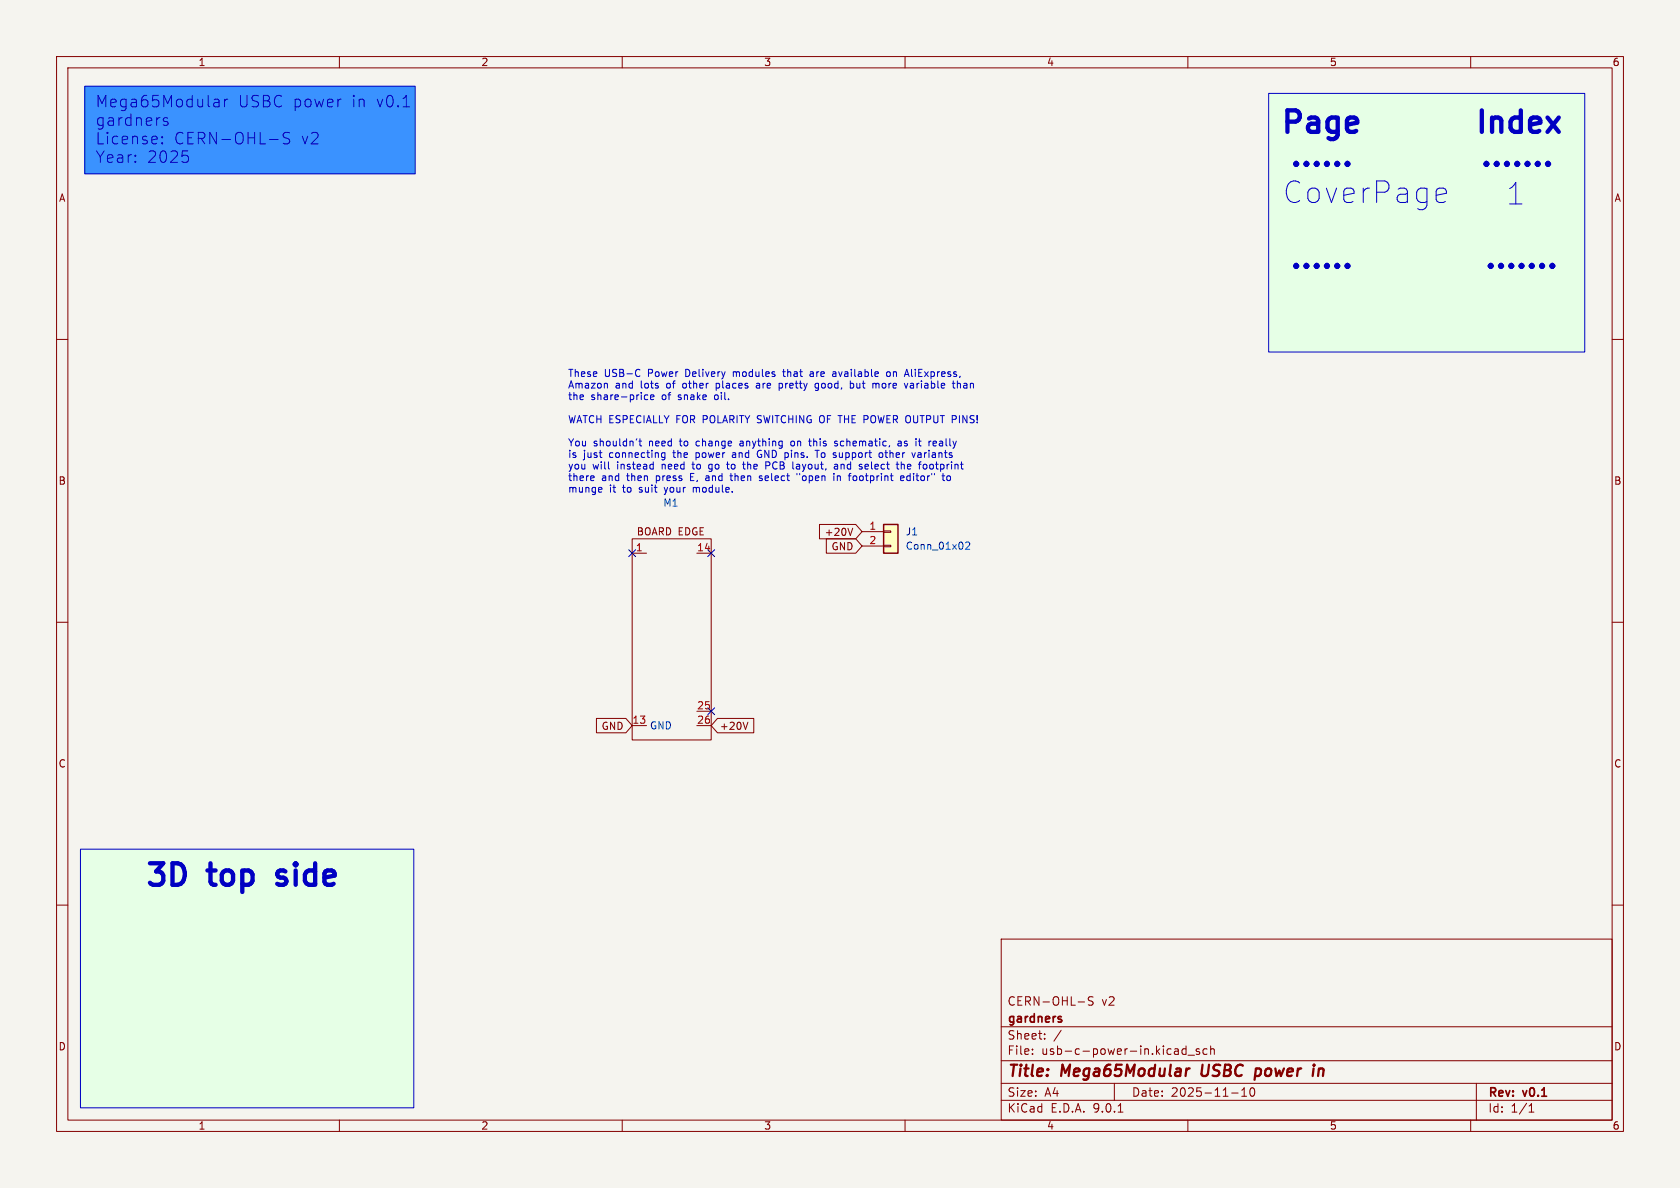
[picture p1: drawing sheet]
<svg xmlns="http://www.w3.org/2000/svg" width="297mm" height="210mm" viewBox="0 0 297 210" stroke-linecap="round" stroke-linejoin="round" font-family="sans-serif">
<path d="M0 0h297v210h-297z" fill="#f5f4ef" stroke="#f5f4ef" stroke-width=".18"/>
<g fill="none" stroke="#840000" stroke-width=".18">
<path d="M10 10h277v190h-277zM12 12h273v186h-273zM60 10v2M110 10v2M160 10v2M210 10v2M260 10v2M10 60h2M285 60h2M10 110h2M285 110h2M10 160h2"/>
<path d="M177 166h108v32h-108zM190.6 177.1h1.1M193.2 176.3l-.5-.1-.2 .1v.5l.6 .3 .1 .3-.2 .3-.6-.1M285 160h2M60 198v2M110 198v2M160 198v2M177 194.5h108M177 191.5h108M177 187.5h108M177 181.5h108M182.5 186.3v.1"/>
<path d="M182.5 185.5v.1M184.7 183.6v.1M184.7 182.8v.1M187.6 182.1l-1.3 2M197 191.5v3M197.7 196.6h.8M209.7 184.9v1.5M209.7 185.5l-.5-.1-.2 .3v.4l.1 .2h.6M210 198v2M210 186.5h1.2M212 185.5l-.3-.1-.2 .2v.2l.5 .2v.3h-.5M213.4 185.5l-.4-.1-.3 .3v.4l.1 .2h.6"/>
<path d="M214 185.5l.2-.1 .4 .1 .1 .9M214 184.9v1.5M217.7 193.2h1.2M219.5 193.8h.9M219.5 192.7l.5-.4v1.5M221.1 192.4l.2-.1a.81 .81 0 0 1 .6 .6 .81 .81 0 0 1-.3 .8l-.1 .1a.81 .81 0 0 1-.4-1.4zM260 198v2M261 191.5v6.5M270.3 196.6h.9M270.3 195.5l.4-.4v1.5"/>
</g>
<path d="M210.3 188.9l-.5 .2M212.6 188.2l-.2 1.6 .3 .4M222.2 188.9l.6 .1M222.6 190.1l-.5 .1M232.3 188.2l-.1 .1 .1 .1M232.3 188.2l.1 .1-.1 .1M232.3 188.2v.2M233.2 189.1a.49 .49 0 0 1 .8 .1l-.1 1M233.2 188.9l-.2 1.3" fill="none" stroke="#840000" stroke-width=".4"/>
<path d="M187.5 179.7l.1 .1M187.5 180.2l.2 .2-.2 .3" fill="none" stroke="#840000" stroke-width=".3"/>
<path d="M224.3 16.5h55.9v45.7h-55.9z" fill="#e6ffe6"/>
<path d="M15 15.2h58.4v15.5h-58.4z" fill="#3a92ff"/>
<path d="M14.2 150.1h59v45.7h-59z" fill="#e6ffe6"/>
<path d="M111.8 95.3h13.9v35.5h-13.9zM111.8 97.8h2.5M123.2 97.8h2.5M111.8 128.3h2.5M123.2 128.3h2.5M123.2 125.7h2.5" fill="none" stroke="#840000" stroke-width=".18"/>
<path d="M156.2 92.7h2.5v5.1h-2.5z" fill="#ffffc2"/>
<path d="M156.2 92.7h2.5v5.1h-2.5z" fill="none" stroke="#840000" stroke-width=".25"/>
<path d="M144.9 92.7h6.4l1.1 1.3-1.1 1.3h-6.4zM146.1 95.2h5.2l1.1 1.3-1.1 1.3h-5.2zM150.7 93.4l-.4 1.3M152.4 94h3.8M152.4 96.5h3.8M156.2 93.9h1.3v.2h-1.3zM156.2 96.4h1.3v.2h-1.3zM105.4 127h5.2l1.2 1.3-1.2 1.2h-5.2zM126.8 127h6.5v2.5h-6.5l-1.1-1.2zM132.2 127.7l-.4 1.2" fill="none" stroke="#840000" stroke-width=".18"/>
<path d="M170.7 96l.5-.2 .2 .4-.7 .9h.7" fill="none" stroke="#006464" stroke-width=".18"/>
<path d="M111.2 97.2l1.2 1.2M112.4 97.2l-1.2 1.2M125.1 97.2l1.2 1.2M126.3 97.2l-1.2 1.2M125.1 125.1l1.2 1.2M126.3 125.1l-1.2 1.2" fill="none" stroke="#000084" stroke-width=".18"/>
<g fill="none" stroke="#0000c2" stroke-width=".76">
<path d="M262 19.5v3.8M268.9 19.5v3.8M229.1 28.8v.4M229.1 28.8l.2 .2-.2 .2M229.1 28.8l-.1 .2 .1 .2M231 28.8v.4M231 28.8l.1 .2-.1 .2M231 28.8l-.2 .2 .2 .2M232.8 28.8v.4M232.8 28.8l.2 .2-.2 .2M232.8 28.8l-.2 .2 .2 .2M234.6 28.8v.4"/>
<path d="M234.6 28.8l.2 .2-.2 .2M234.6 28.8l-.2 .2 .2 .2M236.4 28.8v.4M236.4 28.8l.2 .2-.2 .2M236.4 28.8l-.2 .2 .2 .2M238.2 28.8v.4M238.2 28.8l.2 .2-.2 .2M238.2 28.8l-.2 .2 .2 .2M262.8 28.8l.2 .2-.2 .2M262.8 28.8l-.2 .2 .2 .2M262.8 28.8v.4M263.8 20.8v2.5"/>
<path d="M263.8 21.1a.95 .95 0 0 1 1.6 .2v2M264.6 28.8l.2 .2-.2 .2M264.6 28.8l-.2 .2 .2 .2M264.6 28.8v.4M266.4 28.8l.2 .2-.2 .2M266.4 28.8l-.2 .2 .2 .2M266.4 28.8v.4M268.2 28.8l.2 .2-.2 .2M268.2 28.8l-.2 .2 .2 .2M268.2 28.8v.4M268.9 21l-.4-.2h-.7l-.6 .3-.2 .4v1.1l.4 .5 .4 .2h.7l.4-.2M270 28.8l.2 .2-.2 .2"/>
<path d="M270 28.8l-.1 .2 .1 .2M270 28.8v.4M270.5 22l1.8-.3-.2-.7-.3-.2h-.8l-.3 .2-.2 .3v1.5l.2 .3 .3 .2h.8l.3-.2M271.9 28.8l.1 .2-.1 .2M271.9 28.8l-.2 .2 .2 .2M271.9 28.8v.4M273.6 20.8l2 2.5M273.7 28.8l.1 .2-.1 .2M273.7 28.8l-.2 .2 .2 .2M273.7 28.8v.4M275.6 20.8l-2 2.5M229.1 46.8l.2 .2-.2 .2"/>
<path d="M229.1 46.8l-.1 .2 .1 .2M229.1 46.8v.4M231 46.8l.1 .2-.1 .2M231 46.8l-.2 .2 .2 .2M231 46.8v.4M232.8 46.8l.2 .2-.2 .2M232.8 46.8l-.2 .2 .2 .2M232.8 46.8v.4M234.6 46.8l.2 .2-.2 .2M234.6 46.8l-.2 .2 .2 .2M234.6 46.8v.4M236.4 46.8l.2 .2-.2 .2"/>
<path d="M236.4 46.8l-.2 .2 .2 .2M236.4 46.8v.4M238.2 46.8l.2 .2-.2 .2M238.2 46.8l-.2 .2 .2 .2M238.2 46.8v.4M263.5 46.8l.2 .2-.2 .2M263.5 46.8l-.1 .2 .1 .2M263.5 46.8v.4M265.4 46.8l.1 .2-.1 .2M265.4 46.8l-.2 .2 .2 .2M265.4 46.8v.4M267.2 46.8l.2 .2-.2 .2"/>
<path d="M267.2 46.8l-.2 .2 .2 .2M267.2 46.8v.4M269 46.8l.2 .2-.2 .2M269 46.8l-.2 .2 .2 .2M269 46.8v.4M270.8 46.8l.2 .2-.2 .2M270.8 46.8l-.2 .2 .2 .2M270.8 46.8v.4M272.6 46.8l.2 .2-.2 .2M272.6 46.8l-.2 .2 .2 .2M272.6 46.8v.4M274.4 46.8l.2 .2-.2 .2"/>
<path d="M274.4 46.8l-.2 .2 .2 .2M274.4 46.8v.4"/>
</g>
<g fill="none" stroke="#0000c2" stroke-width=".18">
<path d="M15 15.2h58.4v15.5h-58.4zM38.1 17.5l.5 .1 .1 1.3M38.7 18.8l-.6 .1M38.7 18l-.6 .1M39.7 17.5v1.4M40.3 17.5a.52 .52 0 0 0-.6 .4M71.2 18.9h1.2M224.3 16.5h55.9v45.7h-55.9zM28.7 25.2l.1 .1-.1 .1M28.7 25.2l-.1 .1 .1 .1M28.7 24.2v.2M28.7 25.2v.2"/>
<path d="M28.7 24.2l.1 .1-.1 .1M28.7 24.2l-.1 .1 .1 .1M29.2 20.8l-.3 .3 .1 .3 .6 .2 .1 .3-.3 .3-.5-.1M29.4 20.8l.2 .1M32.9 27.4l.4 .4v.5l-.4 .4M47.6 24.7h1.6M51.2 23.5l-.8-.1a.49 .49 0 0 0-.4 .5 .49 .49 0 0 0 .4 .5 .74 .74 0 0 1 .8 .5 .52 .52 0 0 1-.4 .5l-.7-.1M254.4 33.3h.8l.3 .1 .2 .8-1.8 .3M255.5 35.6l-.3 .2h-.8M107.2 67.8l.2 .1v.7M112.6 77.6l-.1 .2M112.8 65.3l.3 .1"/>
<path d="M112.9 78h.5M113.1 77.6v1l.3 .2M113.1 66.4l-.3 .2M114.5 69.9l-.3-.1-.3 .2 .1 .6h.5M115 70.2l.6-.1-.1-.2-.3-.1-.2 .2 .1 .6h.4M126.6 67.8v1.2M126.6 68.5l.1 .1M131 78h-.2M131 78.3l-.2 .2 .2 .3M133.9 79.9v.7l.4 .3M134.1 67.8h-.3M134.2 68.1h-.3l-.2 .2 .1 .2 .4 .1"/>
<path d="M137.7 67.8h.4l.2 .1M137.7 67.8v1.2M138.3 68.5l-.2 .1-.4-.1M138.3 65.7h.5M138.5 65.3l.1 1.2M140.2 78h-.3l-.1 .2 .1 .5 .3 .1M142.9 78h.5M143.1 78.6l.3 .2M143.6 65.7l-.4 .1M143.7 66.1h-.3l-.2 .2v.2l.5 .1M144.5 79.6v1.3M144.7 67.8h-.4l-.2 .2 .1 .5h.5"/>
<path d="M144.7 67.8v1l-.2 .2h-.3M147.2 65.8h.5M147.8 66l-.4 .1-.2 .2 .2 .3 .4-.1M148 78h-.3l-.2 .2 .1 .1 .4 .2v.3h-.5M150.3 67.8h.4l.2 .2-.1 .5h-.5M150.3 67.3v1.3M154.7 67.8l.2 .1M154.9 67.9l.1-.1h.3l.1 .8M154.9 67.9v.7M156.8 65.8l.2-.1 .3 .1 .1 .5-.1 .2-.3 .1-.2-.2zM158.8 78h.5v.8M159.3 78.3h-.4l-.2 .2 .2 .3h.4"/>
<path d="M160 66.2h.6M160.3 65.3l.4 1.3M161.4 68.1h-.3l-.2 .2 .1 .2 .4 .1M162.4 78h.4M162.6 78.8h.2M165 78h.4l.2 .3-.6 .1M165 78.8h.5M168.5 68.4l.3 .2M169.3 67.3v1.3M169.3 67.8v.1M169.7 67.8l.1 .8M104.8 84.1l.2 .3-.6 .1"/>
<path d="M105 84.9l-.2 .1M106.2 86.2l.2 .3-.6 .1M106.4 86.9l-.2 .1M107.6 82.9h.1M115.5 81.6v1.3M115.5 82.9h-.1M117.5 80v1.1l-.2 .2-.3-.1M117.5 80.1l-.3-.1-.3 .3 .2 .5h.4M122.6 86.2v.8M122.7 86.2l-.1 .1M124.9 84.1l-.1 .1M124.9 84.5l-.2 .2 .2 .3"/>
<path d="M125.3 83.3h.2M125.4 82.1l-.1 .6 .2 .2M128.4 82.1h.5M128.6 81.6v1.1l.3 .2M129 84.1h.5M129.2 83.7v1.1l.3 .2M129.6 80.4l-.1 .2 .1 .3M131.3 82.1h.5M131.5 82.7l.3 .2M134.7 84.2l-.3-.1-.2 .3 .6 .3M134.8 84.8l-.2 .2-.4-.1M136.1 82.1l-.2 .2h-.5"/>
<path d="M140.8 82.7l.1 .2h.4M140.9 83.7v.2M141.3 82.4h-.4l-.1 .2M147.4 83.7v.1M147.4 84.1v.9M148 82.1l.1 .8M148 84.1v.9M148.1 82.4h-.4l-.2 .2 .2 .3h.4M148.4 84.1l-.4 .1M151.2 84.1l-.3 .1-.1 .2 .1 .4 .3 .2M153 82.1l-.1 .6 .2 .2h.2M153.5 82.4l-.6 .1"/>
<path d="M155.5 80.1l.3-.1 .3 .3v.3l-.3 .3-.3-.1-.1-.2zM156.4 80h.5M159.2 84.5l.6-.1v-.2l-.4-.1-.2 .2 .1 .6h.5M159.3 81.6v1.3M159.3 82.2l.2-.1h.3l.1 .8M160.8 84.1l-.4 .1-.1 .2 .1 .4 .4 .2M161.8 80l-.3 .9M162.7 80l-.4 .1M162.7 80.4h-.3l-.2 .2 .1 .2 .4 .1M163.6 82.1l.3 .2v.4l-.3 .2M166.7 83.7v1.1l.3 .2M167.5 84.2l-.1 .5 .2 .3 .3-.1 .1-.2-.1-.5"/>
<path d="M14.2 150.1h59v45.7h-59z"/>
</g>
<g font-size="5.3" fill="#0000c2">
<text x="225.9" y="24.6">Page</text>
<text x="226.8" y="36.2">CoverPage</text>
<text x="266.3" y="36.4">1</text>
<text x="25.2" y="157.7">3D</text>
<text x="37.1" y="157.7">top</text>
<text x="50.6" y="157.7">side</text>
</g>
<g font-size="2.8" fill="#0000c2">
<text x="16.8" y="19.3">Mega65Modular</text>
<text x="16.8" y="22.5">gardners</text>
<text x="42" y="19.3">USBC power</text>
<text x="62.1" y="19.3">in</text>
<text x="66.5" y="19.3">v0.1</text>
<text x="16.8" y="25.8">License:</text>
<text x="16.8" y="29.1">Year:</text>
<text x="25.9" y="29.1">2025</text>
<text x="30.7" y="25.8">CERN-OHL-S</text>
<text x="53.2" y="25.8">v2</text>
</g>
<g font-size="2.8" fill="#840000">
<text x="178" y="190.9">Title:</text>
<text x="187.7" y="190.9">Mega65Modular</text>
<text x="213.2" y="190.9">USBC</text>
<text x="223.5" y="190.9">power</text>
</g>
<g font-size="2.1" fill="#840000">
<text x="178" y="178">CERN-OHL-S</text>
<text x="194.7" y="178">v2</text>
<text x="178" y="184">Sheet:</text>
<text x="178" y="181.2">gardners</text>
<text x="178" y="186.7">File:</text>
<text x="184.1" y="186.7">usb-c-power-in.kicad_sch</text>
<text x="178" y="196.9">KiCad</text>
<text x="178" y="194.1">Size:</text>
<text x="184.7" y="194.1">A4</text>
<text x="185.7" y="196.9">E.D.A.</text>
<text x="193.3" y="196.9">9.0.1</text>
<text x="200" y="194.1">Date:</text>
<text x="207" y="194.1">2025-11-10</text>
<text x="263" y="194.3">Rev:</text>
<text x="263" y="196.9">Id:</text>
<text x="267.1" y="196.9">1/1</text>
<text x="269.4" y="194.3">v0.1</text>
</g>
<g font-size="1.8" fill="#840000">
<text x="35" y="11.9">1</text>
<text x="85" y="11.9">2</text>
<text x="135" y="11.9">3</text>
<text x="185" y="11.9">4</text>
<text x="235" y="11.9">5</text>
<text x="285" y="11.9">6</text>
<text x="10.3" y="35.9">A</text>
<text x="285.3" y="35.9">A</text>
<text x="10.3" y="85.9">B</text>
<text x="285.3" y="85.9">B</text>
<text x="112.7" y="94.8">BOARD EDGE</text>
<text x="145.7" y="94.9">+20V</text>
<text x="146.9" y="97.5">GND</text>
<text x="106.3" y="129.2">GND</text>
<text x="127.2" y="129.2">+20V</text>
<text x="10.3" y="135.9">C</text>
<text x="285.3" y="135.9">C</text>
<text x="10.3" y="185.9">D</text>
<text x="285.3" y="185.9">D</text>
<text x="35" y="199.9">1</text>
<text x="85" y="199.9">2</text>
<text x="135" y="199.9">3</text>
<text x="185" y="199.9">4</text>
<text x="235" y="199.9">5</text>
<text x="285" y="199.9">6</text>
</g>
<g font-size="1.8" fill="#0000c2">
<text x="100.3" y="66.8">These</text>
<text x="100.3" y="68.9">Amazon</text>
<text x="100.3" y="70.9">the</text>
<text x="104.5" y="70.9">share-price</text>
<text x="106.8" y="66.8">USB-C</text>
<text x="108.8" y="68.9">and</text>
<text x="113.4" y="68.9">lots</text>
<text x="114.6" y="66.8">Power</text>
<text x="117.1" y="70.9">of</text>
<text x="118.1" y="68.9">of</text>
<text x="120.2" y="70.9">snake</text>
<text x="121.2" y="68.9">other</text>
<text x="121.4" y="66.8">Delivery</text>
<text x="126.8" y="70.9">oil.</text>
<text x="127.2" y="68.9">places</text>
<text x="130.1" y="66.8">modules</text>
<text x="134.6" y="68.9">are</text>
<text x="138.8" y="68.9">pretty</text>
<text x="139.1" y="66.8">that</text>
<text x="144.1" y="66.8">are</text>
<text x="145.4" y="68.9">good,</text>
<text x="148.3" y="66.8">available</text>
<text x="151.7" y="68.9">but</text>
<text x="155.9" y="68.9">more</text>
<text x="158" y="66.8">on</text>
<text x="161.5" y="66.8">AliExpress,</text>
<text x="161.8" y="68.9">variable</text>
<text x="170.6" y="68.9">than</text>
<text x="100.3" y="75">WATCH ESPECIALLY</text>
<text x="119.7" y="75">FOR POLARITY SWITCHING OF THE POWER OUTPUT PINS!</text>
<text x="100.3" y="79.1">You</text>
<text x="100.3" y="81.2">is</text>
<text x="100.3" y="83.2">you</text>
<text x="103.1" y="81.2">just</text>
<text x="104.8" y="83.2">will</text>
<text x="104.9" y="79.1">shouldn't</text>
<text x="107.8" y="81.2">connecting</text>
<text x="109.2" y="83.2">instead</text>
<text x="114.8" y="79.1">need</text>
<text x="117.3" y="83.2">need</text>
<text x="119.3" y="81.2">the</text>
<text x="120.5" y="79.1">to</text>
<text x="122.9" y="83.2">to</text>
<text x="123.5" y="81.2">power</text>
<text x="123.5" y="79.1">change</text>
<text x="126" y="83.2">go</text>
<text x="129.4" y="83.2">to</text>
<text x="130.1" y="81.2">and</text>
<text x="131.5" y="79.1">anything</text>
<text x="132.5" y="83.2">the</text>
<text x="134.8" y="81.2">GND pins.</text>
<text x="136.6" y="83.2">PCB</text>
<text x="140.7" y="79.1">on</text>
<text x="141.6" y="83.2">layout,</text>
<text x="144.1" y="79.1">this</text>
<text x="145.5" y="81.2">To support</text>
<text x="148.8" y="79.1">schematic,</text>
<text x="149.2" y="83.2">and</text>
<text x="153.8" y="83.2">select</text>
<text x="157.1" y="81.2">other</text>
<text x="160.2" y="79.1">as</text>
<text x="160.6" y="83.2">the</text>
<text x="163.2" y="81.2">variants</text>
<text x="163.6" y="79.1">it</text>
<text x="164.8" y="83.2">footprint</text>
<text x="166.1" y="79.1">really</text>
<text x="100.3" y="85.2">there</text>
<text x="100.3" y="87.3">munge</text>
<text x="106.3" y="85.2">and</text>
<text x="107.7" y="87.3">it</text>
<text x="110.2" y="87.3">to</text>
<text x="111" y="85.2">then</text>
<text x="113.3" y="87.3">suit</text>
<text x="116.2" y="85.2">press</text>
<text x="118" y="87.3">your</text>
<text x="122.5" y="85.2">E,</text>
<text x="123.2" y="87.3">module.</text>
<text x="125.4" y="85.2">and</text>
<text x="130" y="85.2">then</text>
<text x="135.3" y="85.2">select</text>
<text x="142.2" y="85.2">&quot;open</text>
<text x="148.8" y="85.2">in</text>
<text x="151.8" y="85.2">footprint</text>
<text x="161.1" y="85.2">editor&quot;</text>
</g>
<g font-size="1.8" fill="#006464">
<text x="117.2" y="89.8">M1</text>
<text x="160" y="94.8">J1</text>
<text x="160" y="97.4">Conn_01x02</text>
<text x="114.8" y="129.1">GND</text>
</g>
<g font-size="1.8" fill="#a90000">
<text x="153.6" y="93.7">1</text>
<text x="112.3" y="97.5">1</text>
<text x="123.1" y="97.5">14</text>
<text x="153.6" y="96.3">2</text>
<text x="123.1" y="125.5">25</text>
<text x="111.7" y="128">13</text>
<text x="123.1" y="128">26</text>
</g>
</svg>
